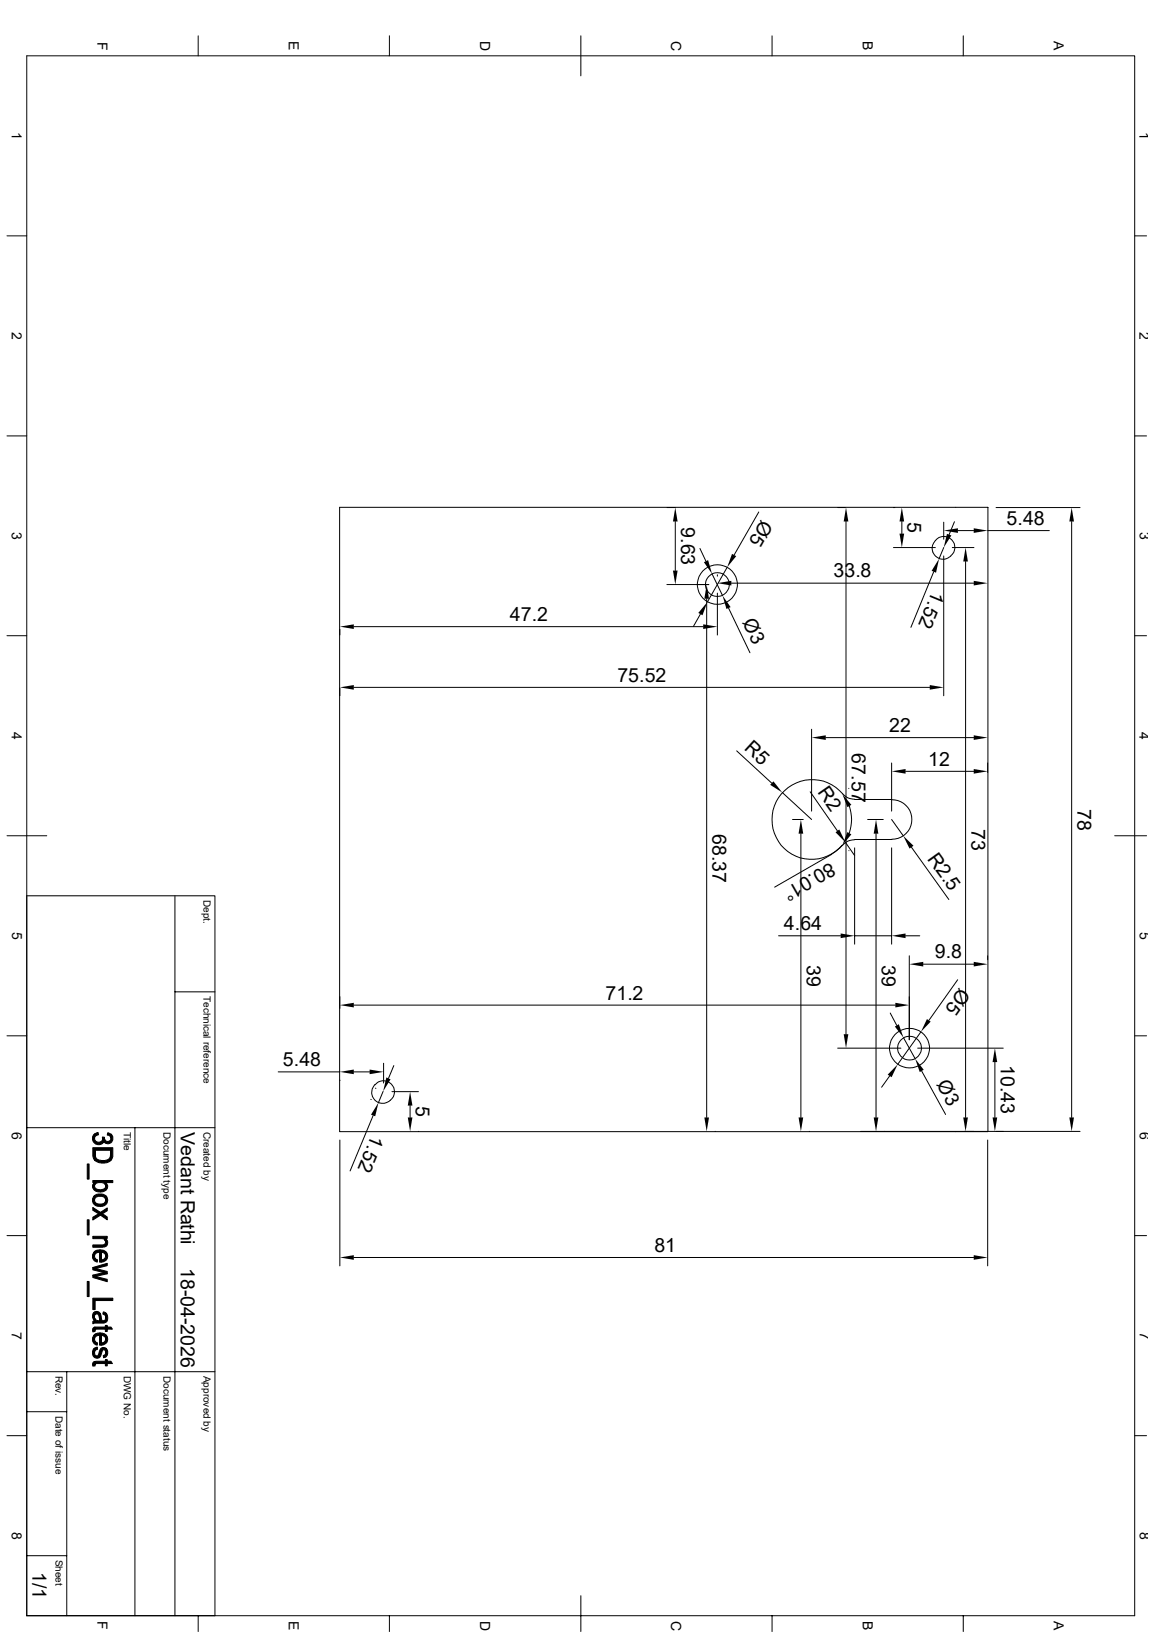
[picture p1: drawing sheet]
<svg xmlns="http://www.w3.org/2000/svg" width="210mm" height="297mm" viewBox="0 0 210 297" stroke-linecap="round" stroke-linejoin="round" font-family="sans-serif">
<g fill="none" stroke="#000" stroke-width=".18">
<path d="M4.9 10.2h201.6v283.8h-201.6zM36.1 6.5v3.7M70.9 6.5v3.7M105.7 6.5v7.3M140.5 6.5v3.7M175.3 6.5v3.7M1.3 42.9h3.6M206.5 42.9h2.2M1.3 79.3h3.6M206.5 79.3h2.2M61.8 92.3h118v113.7h-118zM121.4 92.4h1.5"/>
<path d="M122.9 94.9v8.9M127.4 99.8l1.1 2.4M138.1 93.2l-4.5 7.8M152.4 92.4h1.4M154 94.9v93.3M162.6 92.4h.3M162.6 99.7h7.6M164.1 94.9v2.2M171.7 99.7l-.8 2M171.7 95v3.1M173.3 99.7h3.9M173.7 95l-1 2.3"/>
<path d="M174.3 96.6h2.9M179.7 96.6h11.3M181.3 92.4h15.3M195 94.9v108.5M1.3 115.7h3.6M61.8 114.6v1M64.4 114h63.6M121.4 106.4h7.6M127.5 111.8l-1.3 2.2M128.6 109v94.4M129.6 104.4l1.9 4M130.6 104.6v.3"/>
<path d="M130.6 107.9v7.7M132.3 103.3l-3.6 6.3M132.6 110.7l3.9 8.1M133.1 106.1h44.1M169.9 104.1l-4.1 10.1M171.7 101.2v25.4M173 101.2a2 2 0 0 0 0-3.2 2 2 0 0 0-3.1 .8 1.97 1.97 0 0 0 1 2.8M173 101.2l-1.1 .6-1-.1M175.7 102.2v101.2M206.5 115.7h2.2M61.8 125.3v1.3M64.4 125.1h104.8"/>
<path d="M134.1 136.7l6.4 5.8M147.7 132.7v14.9M150.3 134.2h26.9M162.3 138.9v8.7M179.7 138.9v1.7M1.3 152.1h7.2M142.4 144.2l5.3 4.9M144.2 149.1h2M145.8 151.7v51.7M147.4 144.1l5 7.1M151.3 155.5l-10.3 6M153.3 153.8l-.9 .9-1.1 .7"/>
<path d="M153.9 153.3l1.6 2.4M154.5 154.8h.1M154.5 143.5h.1M154.6 146.6a7.6 7.6 0 0 1 0 5M155.5 145.5l-.4-.1a3.7 3.7 0 0 1-2.4-1.6 7.2 7.2 0 0 0-9.9 0 7.2 7.2 0 0 0-.6 10 7.2 7.2 0 0 0 9.9 1.1l1.2-1.1M155.5 152.8l-.4 .1a2.56 2.56 0 0 0-1.8 .9M155.5 152.8h6.8M155.5 145.5h6.8M155.5 154.3v17.5M157.9 149.1h2.8M159.4 151.7v51.7M162.3 149.1l2.1 3"/>
<path d="M162.3 154.3v17.5M162.3 145.5a3.6 3.6 0 0 1 3.6 3.6 3.6 3.6 0 0 1-3.6 3.6M164.8 140.4h12.4M165.9 154.2l6.8 9.5M202.9 152.1h5.8M4.9 163h34.2v131M31.8 163v131M141.7 170.3h11.3M155.5 170.3h6.8M164.8 170.3h2.6M165.5 173.9v15.3M168 175.5h9.2"/>
<path d="M174.3 178.3l-5.3 7.4M179.7 173.9v.8M1.3 188.5h3.6M31.8 180.5h7.3M50.6 195.1h11.2M61.8 181.4v2.1M61.8 196.6h.1M64.4 182.9h98.5M64.4 195.1h2.9M68.2 197.4a2.05 2.05 0 0 0 .6 3.2 2.05 2.05 0 0 0 2.9-1.4 1.99 1.99 0 0 0-1-2.3 1.99 1.99 0 0 0-2.5 .5M68.3 198l.1 .1M69.7 198.6l-.8 2.1"/>
<path d="M69.8 193.5v3.6M71.3 198.7h4.9M71.7 193.9l-1 2.4M152.4 190.8h11.6M161.9 195.8l-1.5 2.1M162 184.4l1.2 2.2M164.4 188.8l2.1 3.9M167 190.8h15.6M167.6 187.8l-4.2 5.9M167.7 194.9l4.4 7.9M181.1 193.3v10.1M206.5 188.5h2.2"/>
<path d="M4.9 205.2h34.2M24.6 205.2v88.8M61.8 207.5v22.9M67.5 200.1h.1M67.9 203l-4.2 10.1M74.6 201.2v2.2M76.2 205.9h.1M130.1 205.9h.1M147.3 205.9h.1M156.6 205.9h40M179.7 207.5v22.9M1.3 224.9h3.6"/>
<path d="M64.4 228.9h112.8M206.5 224.9h2.2M4.9 256.9h7.2M4.9 249.6h34.2M12.1 249.6v44.4M1.3 261.3h3.6M206.5 261.3h2.2M4.9 283.1h7.2M36.1 294v2.9M70.9 294v2.9M105.7 290.4v6.5M140.5 294v2.9"/>
<path d="M175.3 294v2.9"/>
<circle cx="130.6" cy="106.4" r="2.16"/>
<circle cx="130.6" cy="106.4" r="3.6"/>
<circle cx="165.5" cy="190.8" r="2.16"/>
<circle cx="165.5" cy="190.7" r="3.6"/>
</g>
<g fill="#000" stroke="#000" stroke-width=".18">
<path d="M15.9 211.8h.3v2.8h-.3z" fill-rule="evenodd"/>
<path d="M17.1 215.3l.1-.1v.7z" fill-rule="evenodd"/>
<path d="M17.2 206.4l.7-.3v.4l-.5 .3-.2 .4z" fill-rule="evenodd"/>
<path d="M17.1 206.5l.1-.1v.8a.74 .74 0 0 0 .7 .7 .74 .74 0 0 0 .8-.7v.8a1.12 1.12 0 0 1-1.5 0 1.12 1.12 0 0 1-.1-1.5z" fill-rule="evenodd"/>
<path d="M18.6 206.9l.4 .1v.9l-.1-.2-.2 .3z" fill-rule="evenodd"/>
<path d="M17.2 217.6a1.89 1.89 0 0 1 2 0v.8a1.08 1.08 0 0 0-1.8-.5l-.2 .5z" fill-rule="evenodd"/>
<path d="M17.1 215.3l.1 .6a1.19 1.19 0 0 0 1.9 .4l.1-.3v-.8a.96 .96 0 0 1 .3 1.2 .96 .96 0 0 1-1.1 .5 1.11 1.11 0 0 1-1.2-.3 1.11 1.11 0 0 1-.1-1.3z" fill-rule="evenodd"/>
<path d="M17.1 217.7l.1-.1v.8a1.14 1.14 0 0 0 1.9 .4l.1-.2v-1a1.16 1.16 0 0 1 .2 1.4 1.16 1.16 0 0 1-1.4 .5 1.12 1.12 0 0 1-1.1-.5 1.12 1.12 0 0 1 .2-1.3z" fill-rule="evenodd"/>
<path d="M17.3 209.3v.8a1.11 1.11 0 0 0 1.5 1.1 1.08 1.08 0 0 0 1.3-1.1l.1 1.1a2.48 2.48 0 0 1-2.9 0z" fill-rule="evenodd"/>
<path d="M19.6 206.2l.6 .2v.8l-.3-.5-.4-.1z" fill-rule="evenodd"/>
<path d="M19 207.1a.6 .6 0 0 0 .5 .6 .6 .6 0 0 0 .7-.5v-.8a.96 .96 0 0 1 .1 1.4 .96 .96 0 0 1-1.3 .1z" fill-rule="evenodd"/>
<path d="M16.9 208.9h3.6v1.6l-.2 .6-.1 .1-.1-1.9h-2.8v1.9l-.4-.8z" fill-rule="evenodd"/>
<path d="M16.9 214.8h3.6v.4h-1.3v.7a1.16 1.16 0 0 0-1.8-.5l-.2 .2v-.4h-.3z" fill-rule="evenodd"/>
<path d="M15.9 222h.3v2.7h-.3z" fill-rule="evenodd"/>
<path d="M15.9 233.2h.3v2.8h-.3z" fill-rule="evenodd"/>
<path d="M17.2 239.6v.8z" fill-rule="evenodd"/>
<path d="M17.1 227.9l.1-.1 .1 1.2 .4 .3v.4a1.1 1.1 0 0 1-.6-1.8z" fill-rule="evenodd"/>
<path d="M17 238.9a.8 .8 0 0 1 1.2 .2v1.3l-.1-.7a.46 .46 0 0 0-.3-.6 .46 .46 0 0 0-.6 .4l-.1 .8a1.2 1.2 0 0 1-.1-1.4z" fill-rule="evenodd"/>
<path d="M16.9 219.8l1.4 .8-.4 .3-1-.6z" fill-rule="evenodd"/>
<path d="M19.2 225.4v.7z" fill-rule="evenodd"/>
<path d="M17.3 227.7a1.79 1.79 0 0 1 1.9 .1v.8l-.1-.4-.6-.3v1.8h-.4v-1.8l-.7 .2-.2 .5z" fill-rule="evenodd"/>
<path d="M18.8 238.8l.4 .1v.9v-.2a.49 .49 0 0 0-.5-.5z" fill-rule="evenodd"/>
<path d="M16.9 221.5l2.6-1.7v.5l-2.6 1.7z" fill-rule="evenodd"/>
<path d="M18.3 221.1l.3-.2 .3 .2 .6 .4v.5z" fill-rule="evenodd"/>
<path d="M16.9 225h2.6v.4h-.3l-.1 .4-.2-.3-.3-.1h-1.7z" fill-rule="evenodd"/>
<path d="M16.9 230.7l2.6 .7v.4l-2.6-.7z" fill-rule="evenodd"/>
<path d="M16.9 230.7l2.6-.8v.4l-2.1 .6z" fill-rule="evenodd"/>
<path d="M16.9 232.1l2-.5 .6 .2-2 .5z" fill-rule="evenodd"/>
<path d="M16.9 232.1l2.6 .7v.5l-2.6-.8z" fill-rule="evenodd"/>
<path d="M16.9 226.6h1.7a.59 .59 0 0 0 .6-.5v-.7a.87 .87 0 0 1 .3 1.1 .87 .87 0 0 1-1 .5h-1.6z" fill-rule="evenodd"/>
<path d="M18.5 227.9v1.4h.1l.4-.1 .2-.5v-.9a1.09 1.09 0 0 1 .3 1.2 1.09 1.09 0 0 1-1 .7z" fill-rule="evenodd"/>
<path d="M17.2 239.9l.4 .4 .6 .1v-1.3l.3 .8a.4 .4 0 0 0 .4 .5 .4 .4 0 0 0 .3-.6v-.9a1.03 1.03 0 0 1 .4 1.1 1.03 1.03 0 0 1-.8 .8h-1.6l-.3 .1v-.4l.3-.1z" fill-rule="evenodd"/>
<path d="M16.9 236.3h3.6v.4h-3.2v1.6h-.4z" fill-rule="evenodd"/>
<path d="M16.9 241.7l.4-.2v.8l-.4 .1z" fill-rule="evenodd"/>
<path d="M17.1 247.8h.2v.8h-.4l-.1-.4z" fill-rule="evenodd"/>
<path d="M17.1 243l.1-.1 .1 1.2 .4 .3v.4a1.1 1.1 0 0 1-.6-1.8z" fill-rule="evenodd"/>
<path d="M17.2 245.4l.5-.2v.4l-.3 .1-.2 .5z" fill-rule="evenodd"/>
<path d="M17.2 242.9a1.69 1.69 0 0 1 2 0v.8l-.1-.4-.6-.3v1.8h-.4v-1.8l-.7 .2-.2 .6z" fill-rule="evenodd"/>
<path d="M17.1 245.4h.1v.8a.44 .44 0 0 0 .4 .6 .44 .44 0 0 0 .4-.6 .82 .82 0 0 1 .4-.8 .82 .82 0 0 1 .9 0l-.1 .8v-.2a.35 .35 0 0 0-.3-.4 .35 .35 0 0 0-.4 .5 1.11 1.11 0 0 1-.8 1.1 1.06 1.06 0 0 1-.6-1.8z" fill-rule="evenodd"/>
<path d="M18.5 243v1.4h.1l.4-.1 .2-.4v-1a1.09 1.09 0 0 1 .3 1.2 1.09 1.09 0 0 1-1 .7z" fill-rule="evenodd"/>
<path d="M19.3 245.4a.99 .99 0 0 1 .3 1 .99 .99 0 0 1-.8 .7v-.4l.3-.1 .1-.3z" fill-rule="evenodd"/>
<path d="M17.3 241.5h1.9v-.3h.3v.3h.7l.2 .4h-.9v.4h-.3v-.4h-1.7l-.2 .2z" fill-rule="evenodd"/>
<path d="M17.3 247.8l1.9-.1v-.3h.3v.3h.7l.2 .5h-.9v.4h-.3v-.4h-1.8l-.1 .2z" fill-rule="evenodd"/>
</g>
<g fill="#000">
<path d="M122.9 92.4l.4 2.5h-.8zM154 92.4l.4 2.5h-.9zM163.7 97.1h.8l-.4 2.6zM164.1 92.4l.4 2.5h-.8zM172.3 97.2l.8 .3-1.4 2.2zM171.7 96.6l2.6-.5v.9zM177.2 96.1l2.5 .5-2.5 .4zM195 92.4l.5 2.5h-.9zM61.8 114l2.6-.4v.9zM122.5 103.8h.8l-.4 2.6zM128.7 109.6l-.9 2.4-.7-.5zM128 113.6l2.6 .4-2.6 .5z"/>
<path d="M128.1 102.3l.8-.4 .7 2.5zM128.6 106.4l.4 2.6h-.8zM131.5 108.4l1.5 2.1-.8 .3zM130.6 106.1l2.5-.4v.9zM133.2 100.8l.8 .4-1.7 2.1zM170.9 101.7l-.6 2.5-.8-.3zM175.7 99.7l.4 2.5h-.8zM177.2 105.7l2.5 .4-2.5 .5zM61.8 125.1l2.6-.4v.8zM147.7 134.2l2.6-.4v.9zM162.3 140.4l2.5-.4v.8zM169.2 124.7l2.5 .4-2.5 .4z"/>
<path d="M177.2 133.8l2.5 .4-2.5 .5zM177.2 140l2.5 .4-2.5 .4zM140.8 142.2l1.6 2-2.2-1.4zM145.8 149.1l.4 2.6h-.9zM152.1 151.5l.6-.5 1.2 2.3zM153.3 144.5l1.6 2-.7 .4zM154.2 151.4l.7 .4-1.6 2zM159.4 149.1l.5 2.6h-.9zM164.4 152.1l1.8 1.8-.7 .5zM153 169.9l2.5 .4-2.5 .4zM162.3 170.3l2.5-.4v.8zM165.5 175.5l2.5-.5v.9z"/>
<path d="M177.2 175l2.5 .5-2.5 .4zM61.8 182.9l2.6-.4v.8zM61.8 195.1l2.6-.5v.9zM67.3 194.6l2.5 .5-2.5 .4zM70.3 196.1l.8 .3-1.4 2.2zM153.5 188.2h.9l-.4 2.6zM163.4 193.7l-1.1 2.3-.8-.4zM162.9 182.5l2.6 .4-2.6 .4zM162.9 186.8l.7-.4 .8 2.4zM166.5 192.7l1.6 2-.7 .4zM168.7 185.5l.7 .4-1.8 1.9zM181.1 190.8l.4 2.5h-.9z"/>
<path d="M68.9 200.7l-.6 2.5-.8-.3zM74.6 198.7l.5 2.5h-.9zM74.2 203.4h.9l-.5 2.5zM128.2 203.4h.8l-.4 2.5zM145.3 203.4h.9l-.4 2.5zM159 203.4h.9l-.5 2.5zM175.3 203.4h.8l-.4 2.5zM180.6 203.4h.9l-.4 2.5zM194.6 203.4h.9l-.5 2.5zM61.8 228.9l2.6-.5v.9zM177.2 228.4l2.5 .5-2.5 .4z"/>
</g>
<g font-size="3.6">
<text x="124" y="95.9" transform="rotate(90 124 95.9)">9.63</text>
<text x="138.6" y="94.5" transform="rotate(120 138.6 94.5)">Ø5</text>
<text x="165.2" y="95" transform="rotate(90 165.2 95)">5</text>
<text x="183.2" y="95.5">5.48</text>
<text x="151.7" y="105.1">33.8</text>
<text x="169.7" y="107.4" transform="rotate(112 169.7 107.4)">1.52</text>
<text x="92.8" y="113">47.2</text>
<text x="135.1" y="113.2" transform="rotate(64 135.1 113.2)">Ø3</text>
<text x="112.4" y="124">75.52</text>
<text x="135.3" y="136.4" transform="rotate(42 135.3 136.4)">R5</text>
<text x="155" y="137.1" transform="rotate(90 155 137.1)">67.57</text>
<text x="161.8" y="133.2">22</text>
<text x="168.9" y="139.4">12</text>
<text x="148.7" y="144.1" transform="rotate(55 148.7 144.1)">R2</text>
<text x="196.1" y="147.2" transform="rotate(90 196.1 147.2)">78</text>
<text x="129.7" y="151.7" transform="rotate(90 129.7 151.7)">68.37</text>
<text x="176.8" y="150.8" transform="rotate(90 176.8 150.8)">73</text>
<text x="151.1" y="156.8" transform="rotate(150 151.1 156.8)">80.01°</text>
<text x="168.7" y="156.3" transform="rotate(54 168.7 156.3)">R2.5</text>
<text x="142.7" y="169.3">4.64</text>
<text x="146.8" y="175.6" transform="rotate(90 146.8 175.6)">39</text>
<text x="160.5" y="175.6" transform="rotate(90 160.5 175.6)">39</text>
<text x="170.1" y="174.4">9.8</text>
<text x="174.7" y="179.7" transform="rotate(125 174.7 179.7)">Ø5</text>
<text x="110.2" y="181.9">71.2</text>
<text x="51.5" y="194">5.48</text>
<text x="170.3" y="197.4" transform="rotate(61 170.3 197.4)">Ø3</text>
<text x="182.1" y="193.8" transform="rotate(90 182.1 193.8)">10.43</text>
<text x="75.7" y="201.3" transform="rotate(90 75.7 201.3)">5</text>
<text x="32.9" y="206" transform="rotate(90 32.9 206)">Vedant Rathi</text>
<text x="67.7" y="206.4" transform="rotate(112 67.7 206.4)">1.52</text>
<text x="119.1" y="227.8">81</text>
<text x="32.9" y="230.7" transform="rotate(90 32.9 230.7)">18-04-2026</text>
<text x="5.9" y="286.1" transform="rotate(90 5.9 286.1)">1/1</text>
</g>
<g font-size="2.5">
<text x="17.7" y="7.6" transform="rotate(90 17.7 7.6)">F</text>
<text x="52.6" y="7.5" transform="rotate(90 52.6 7.5)">E</text>
<text x="87.4" y="7.5" transform="rotate(90 87.4 7.5)">D</text>
<text x="122.2" y="7.5" transform="rotate(90 122.2 7.5)">C</text>
<text x="157" y="7.5" transform="rotate(90 157 7.5)">B</text>
<text x="191.8" y="7.5" transform="rotate(90 191.8 7.5)">A</text>
<text x="2.2" y="24" transform="rotate(90 2.2 24)">1</text>
<text x="207.4" y="24" transform="rotate(90 207.4 24)">1</text>
<text x="2.2" y="60.4" transform="rotate(90 2.2 60.4)">2</text>
<text x="207.4" y="60.4" transform="rotate(90 207.4 60.4)">2</text>
<text x="2.2" y="96.8" transform="rotate(90 2.2 96.8)">3</text>
<text x="207.4" y="96.8" transform="rotate(90 207.4 96.8)">3</text>
<text x="2.2" y="133.2" transform="rotate(90 2.2 133.2)">4</text>
<text x="207.4" y="133.2" transform="rotate(90 207.4 133.2)">4</text>
<text x="2.2" y="169.6" transform="rotate(90 2.2 169.6)">5</text>
<text x="207.4" y="169.6" transform="rotate(90 207.4 169.6)">5</text>
<text x="2.2" y="206" transform="rotate(90 2.2 206)">6</text>
<text x="207.4" y="206" transform="rotate(90 207.4 206)">6</text>
<text x="2.2" y="242.4" transform="rotate(90 2.2 242.4)">7</text>
<text x="207.4" y="242.4" transform="rotate(90 207.4 242.4)">7</text>
<text x="2.2" y="278.8" transform="rotate(90 2.2 278.8)">8</text>
<text x="207.4" y="278.8" transform="rotate(90 207.4 278.8)">8</text>
<text x="17.7" y="295.1" transform="rotate(90 17.7 295.1)">F</text>
<text x="52.6" y="295" transform="rotate(90 52.6 295)">E</text>
<text x="87.4" y="294.9" transform="rotate(90 87.4 294.9)">D</text>
<text x="122.2" y="294.9" transform="rotate(90 122.2 294.9)">C</text>
<text x="157" y="295" transform="rotate(90 157 295)">B</text>
<text x="191.8" y="295" transform="rotate(90 191.8 295)">A</text>
</g>
<g font-size="1.8">
<text x="37" y="163.7" transform="rotate(90 37 163.7)">Dept.</text>
<text x="37" y="181.2" transform="rotate(90 37 181.2)">Technical reference</text>
<text x="22.5" y="206" transform="rotate(90 22.5 206)">Title</text>
<text x="29.8" y="206" transform="rotate(90 29.8 206)">Document type</text>
<text x="37" y="206" transform="rotate(90 37 206)">Created by</text>
<text x="10.1" y="250.4" transform="rotate(90 10.1 250.4)">Rev.</text>
<text x="22.5" y="250.4" transform="rotate(90 22.5 250.4)">DWG No.</text>
<text x="29.8" y="250.4" transform="rotate(90 29.8 250.4)">Document status</text>
<text x="37" y="250.4" transform="rotate(90 37 250.4)">Approved by</text>
<text x="10.1" y="257.6" transform="rotate(90 10.1 257.6)">Date of issue</text>
<text x="10.1" y="283.9" transform="rotate(90 10.1 283.9)">Sheet</text>
</g>
</svg>
